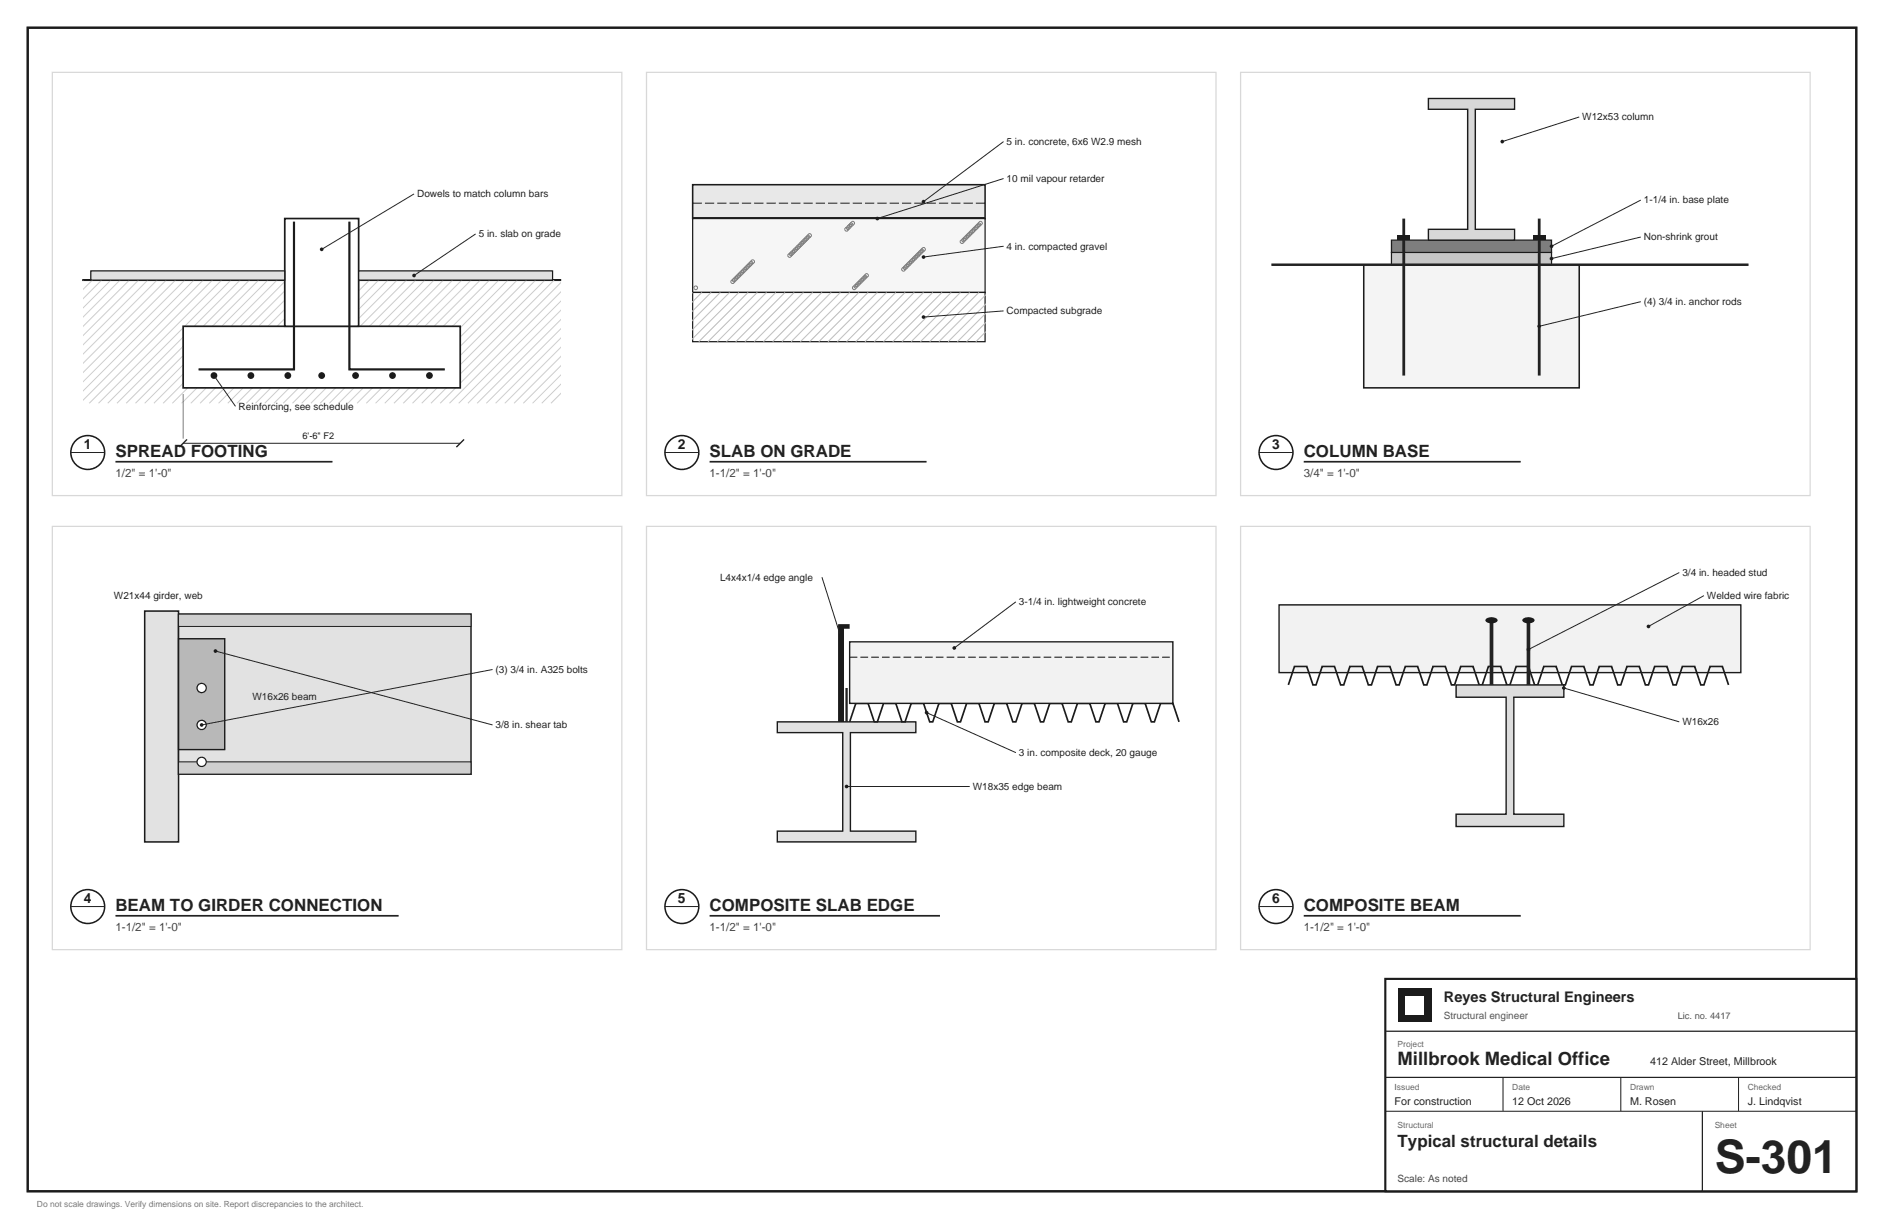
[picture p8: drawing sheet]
<svg xmlns="http://www.w3.org/2000/svg" width="432mm" height="279mm" viewBox="0 0 432 279" stroke-linecap="round" stroke-linejoin="round" font-family="sans-serif">
<path d="M6.3 6.4h419.1v266.6h-419.1z" fill="none" stroke="#1b1b1b" stroke-width=".56"/>
<path d="M12 16.6h130.5v97h-130.5zM148.2 16.6h130.5v97h-130.5zM284.3 16.6h130.6v97h-130.6zM12 120.7h130.5v97h-130.5zM148.2 120.7h130.5v97h-130.5zM284.3 120.7h130.6v97h-130.6z" fill="none" stroke="#d8d8d8" stroke-width=".28"/>
<path d="M19 64.2h109.4z" fill="none" stroke="#1b1b1b" stroke-width=".42"/>
<g fill="none" stroke="#ccc" stroke-width=".23">
<path d="M19 64.2v.1M21.2 64.2l-2.2 2.2M23.3 64.2l-4.3 4.3M25.4 64.2l-6.4 6.4M27.5 64.2l-8.5 8.5M29.6 64.2l-10.6 10.6M31.7 64.2l-12.7 12.8M33.9 64.2l-14.9 14.9M36 64.2l-17 17M38.1 64.2l-19.1 19.1M40.2 64.2l-21.2 21.2M42.3 64.2l-23.3 23.3"/>
<path d="M44.4 64.2l-25.4 25.5M46.6 64.2l-27.6 27.6M48.7 64.2l-28.2 28.2M50.8 64.2l-28.2 28.2M52.9 64.2l-28.2 28.2M55 64.2l-28.2 28.2M57.1 64.2l-28.2 28.2M59.3 64.2l-28.3 28.2M61.4 64.2l-28.2 28.2M63.5 64.2l-28.2 28.2M65.6 64.2l-28.2 28.2M67.7 64.2l-28.2 28.2"/>
<path d="M69.8 64.2l-28.2 28.2M72 64.2l-28.3 28.2M74.1 64.2l-28.2 28.2M76.2 64.2l-28.2 28.2M78.3 64.2l-28.2 28.2M80.4 64.2l-28.2 28.2M82.5 64.2l-28.2 28.2M84.7 64.2l-28.3 28.2M86.8 64.2l-28.2 28.2M88.9 64.2l-28.2 28.2M91 64.2l-28.2 28.2M93.1 64.2l-28.2 28.2"/>
<path d="M95.2 64.2l-28.2 28.2M97.4 64.2l-28.3 28.2M99.5 64.2l-28.2 28.2M101.6 64.2l-28.2 28.2M103.7 64.2l-28.2 28.2M105.8 64.2l-28.2 28.2M107.9 64.2l-28.2 28.2M110.1 64.2l-28.3 28.2M112.2 64.2l-28.2 28.2M114.3 64.2l-28.2 28.2M116.4 64.2l-28.2 28.2M118.5 64.2l-28.2 28.2"/>
<path d="M120.6 64.2l-28.2 28.2M122.8 64.2l-28.3 28.2M124.9 64.2l-28.2 28.2M127 64.2l-28.2 28.2M128.5 64.9l-27.6 27.5M128.5 67l-25.5 25.4M128.5 69.1l-23.4 23.3M128.5 71.2l-21.3 21.2M128.5 73.3l-19.1 19.1M128.5 75.4l-17 17M128.5 77.6l-14.9 14.8M128.5 79.7l-12.8 12.7"/>
<path d="M128.5 81.8l-10.7 10.6M128.5 83.9l-8.6 8.5M128.5 86l-6.4 6.4M128.5 88.1l-4.3 4.3M128.5 90.3l-2.2 2.1"/>
</g>
<g fill="#fff" stroke="#1b1b1b" stroke-width=".39">
<path d="M42 74.8h63.5v14.1h-63.5z"/>
<path d="M65.3 50.1h16.9v24.7h-16.9z"/>
</g>
<g fill="#1b1b1b">
<circle cx="49" cy="86.1" r=".78"/>
<circle cx="57.5" cy="86.1" r=".78"/>
<circle cx="66" cy="86.1" r=".78"/>
<circle cx="73.7" cy="86.1" r=".78"/>
<circle cx="81.5" cy="86.1" r=".78"/>
<circle cx="90" cy="86.1" r=".78"/>
<circle cx="98.4" cy="86.1" r=".78"/>
</g>
<path d="M67.4 50.8v33.9h-21.9M80.1 50.8v33.9h21.9" fill="none" stroke="#1b1b1b" stroke-width=".49"/>
<g fill="#e0e0e0" stroke="#1b1b1b" stroke-width=".28">
<path d="M20.8 62.1h44.5v2.1h-44.5z"/>
<path d="M82.2 62.1h44.4v2.1h-44.4z"/>
</g>
<path d="M109 53.6l-14.1 9.5" fill="none" stroke="#222" stroke-width=".23"/>
<circle cx="94.9" cy="63.1" r=".42" fill="#1b1b1b"/>
<path d="M49 86.1l5 7" fill="none" stroke="#222" stroke-width=".23"/>
<circle cx="49" cy="86.1" r=".42" fill="#1b1b1b"/>
<path d="M94.9 44.4l-21.2 12.8" fill="none" stroke="#222" stroke-width=".23"/>
<circle cx="73.7" cy="57.1" r=".42" fill="#1b1b1b"/>
<path d="M42 101.6h63.5" fill="none" stroke="#222" stroke-width=".23"/>
<path d="M42.9 100.7l-1.8 1.8M106.4 100.7l-1.8 1.8" fill="none" stroke="#222" stroke-width=".32"/>
<path d="M42 90.3v10.2" fill="none" stroke="#7d7d7d" stroke-width=".23"/>
<path d="M68.6 98.7h10.2v2.5h-10.2z" fill="#fff"/>
<circle cx="20.1" cy="103.7" r="3.9" fill="none" stroke="#1b1b1b" stroke-width=".35"/>
<path d="M16.2 103.7h7.8" fill="none" stroke="#222" stroke-width=".23"/>
<path d="M26.5 105.8h49.7" fill="none" stroke="#222" stroke-width=".39"/>
<path d="M158.7 42.3h67.1v7.8h-67.1z" fill="#e8e8e8" stroke="#1b1b1b" stroke-width=".35"/>
<path d="M158.7 46.6h67.1" fill="none" stroke="#1b1b1b" stroke-width=".25" stroke-dasharray="2.1 .7" stroke-linecap="butt"/>
<path d="M158.7 50.1h67.1" fill="none" stroke="#222" stroke-width=".71" stroke-linecap="butt"/>
<path d="M158.7 50.1h67.1v16.9h-67.1z" fill="#f6f6f6" stroke="#1b1b1b" stroke-width=".28"/>
<g fill="none" stroke="#7d7d7d" stroke-width=".23">
<circle cx="172.5" cy="60" r=".42"/>
<circle cx="181" cy="58.6" r=".42"/>
<circle cx="181.3" cy="58.2" r=".42"/>
<circle cx="181.7" cy="57.9" r=".42"/>
<circle cx="182" cy="57.5" r=".42"/>
<circle cx="182.4" cy="57.2" r=".42"/>
<circle cx="182.7" cy="56.8" r=".42"/>
<circle cx="183.1" cy="56.4" r=".42"/>
<circle cx="183.4" cy="56.1" r=".42"/>
<circle cx="183.8" cy="55.7" r=".42"/>
<circle cx="184.1" cy="55.4" r=".42"/>
<circle cx="184.5" cy="55" r=".42"/>
<circle cx="184.9" cy="54.7" r=".42"/>
<circle cx="185.2" cy="54.3" r=".42"/>
<circle cx="185.6" cy="54" r=".42"/>
<circle cx="194" cy="52.6" r=".42"/>
<circle cx="194.4" cy="52.2" r=".42"/>
<circle cx="194.7" cy="51.9" r=".42"/>
<circle cx="195.1" cy="51.5" r=".42"/>
<circle cx="195.4" cy="51.2" r=".42"/>
<circle cx="208.8" cy="60" r=".42"/>
<circle cx="209.2" cy="59.6" r=".42"/>
<circle cx="209.5" cy="59.3" r=".42"/>
<circle cx="209.9" cy="58.9" r=".42"/>
<circle cx="210.3" cy="58.6" r=".42"/>
<circle cx="210.6" cy="58.2" r=".42"/>
<circle cx="211" cy="57.9" r=".42"/>
<circle cx="211.3" cy="57.5" r=".42"/>
<circle cx="211.7" cy="57.2" r=".42"/>
<circle cx="220.5" cy="55.4" r=".42"/>
<circle cx="220.8" cy="55" r=".42"/>
<circle cx="221.2" cy="54.7" r=".42"/>
<circle cx="221.5" cy="54.3" r=".42"/>
<circle cx="221.9" cy="54" r=".42"/>
<circle cx="222.2" cy="53.6" r=".42"/>
<circle cx="222.6" cy="53.3" r=".42"/>
<circle cx="223" cy="52.9" r=".42"/>
<circle cx="223.3" cy="52.6" r=".42"/>
<circle cx="223.7" cy="52.2" r=".42"/>
<circle cx="224" cy="51.9" r=".42"/>
<circle cx="224.4" cy="51.5" r=".42"/>
<circle cx="224.7" cy="51.2" r=".42"/>
<circle cx="159.5" cy="66" r=".42"/>
<circle cx="167.9" cy="64.6" r=".42"/>
<circle cx="168.3" cy="64.2" r=".42"/>
<circle cx="168.6" cy="63.9" r=".42"/>
<circle cx="169" cy="63.5" r=".42"/>
<circle cx="169.3" cy="63.1" r=".42"/>
<circle cx="169.7" cy="62.8" r=".42"/>
<circle cx="170" cy="62.4" r=".42"/>
<circle cx="170.4" cy="62.1" r=".42"/>
<circle cx="170.7" cy="61.7" r=".42"/>
<circle cx="171.1" cy="61.4" r=".42"/>
<circle cx="171.4" cy="61" r=".42"/>
<circle cx="171.8" cy="60.7" r=".42"/>
<circle cx="172.2" cy="60.3" r=".42"/>
<circle cx="195.8" cy="66" r=".42"/>
<circle cx="196.1" cy="65.6" r=".42"/>
<circle cx="196.5" cy="65.3" r=".42"/>
<circle cx="196.8" cy="64.9" r=".42"/>
<circle cx="197.2" cy="64.6" r=".42"/>
<circle cx="197.6" cy="64.2" r=".42"/>
<circle cx="197.9" cy="63.9" r=".42"/>
<circle cx="198.3" cy="63.5" r=".42"/>
<circle cx="198.6" cy="63.1" r=".42"/>
<circle cx="207.1" cy="61.7" r=".42"/>
<circle cx="207.4" cy="61.4" r=".42"/>
<circle cx="207.8" cy="61" r=".42"/>
<circle cx="208.1" cy="60.7" r=".42"/>
<circle cx="208.5" cy="60.3" r=".42"/>
</g>
<path d="M158.7 67h67.1v11.3h-67.1z" fill="#fff" stroke="#1b1b1b" stroke-width=".28"/>
<g fill="none" stroke="#bbb" stroke-width=".23">
<path d="M158.7 67v.1M160.9 67l-2.2 2.2M163 67l-4.3 4.3M165.1 67l-6.4 6.4M167.2 67l-8.5 8.5M169.3 67l-10.6 10.7M171.4 67l-11.2 11.3M173.6 67l-11.3 11.3M175.7 67l-11.3 11.3M177.8 67l-11.3 11.3M179.9 67l-11.3 11.3M182 67l-11.3 11.3"/>
<path d="M184.1 67l-11.2 11.3M186.3 67l-11.3 11.3M188.4 67l-11.3 11.3M190.5 67l-11.3 11.3M192.6 67l-11.3 11.3M194.7 67l-11.3 11.3M196.8 67l-11.2 11.3M199 67l-11.3 11.3M201.1 67l-11.3 11.3M203.2 67l-11.3 11.3M205.3 67l-11.3 11.3M207.4 67l-11.3 11.3"/>
<path d="M209.5 67l-11.2 11.3M211.7 67l-11.3 11.3M213.8 67l-11.3 11.3M215.9 67l-11.3 11.3M218 67l-11.3 11.3M220.1 67l-11.3 11.3M222.2 67l-11.2 11.3M224.4 67l-11.3 11.3M225.8 67.7l-10.6 10.6M225.8 69.8l-8.5 8.5M225.8 71.9l-6.4 6.4M225.8 74l-4.3 4.3"/>
<path d="M225.8 76.1l-2.1 2.2"/>
</g>
<path d="M230 32.5l-18.3 13.7" fill="none" stroke="#222" stroke-width=".23"/>
<circle cx="211.7" cy="46.2" r=".42" fill="#1b1b1b"/>
<path d="M230 40.9l-28.9 9.2" fill="none" stroke="#222" stroke-width=".23"/>
<circle cx="201.1" cy="50.1" r=".42" fill="#1b1b1b"/>
<path d="M230 56.4l-18.3 2.5" fill="none" stroke="#222" stroke-width=".23"/>
<circle cx="211.7" cy="58.9" r=".42" fill="#1b1b1b"/>
<path d="M230 71.3l-18.3 1.4" fill="none" stroke="#222" stroke-width=".23"/>
<circle cx="211.7" cy="72.7" r=".42" fill="#1b1b1b"/>
<circle cx="156.3" cy="103.7" r="3.9" fill="none" stroke="#1b1b1b" stroke-width=".35"/>
<path d="M152.4 103.7h7.8" fill="none" stroke="#222" stroke-width=".23"/>
<path d="M162.6 105.8h49.8" fill="none" stroke="#222" stroke-width=".39"/>
<path d="M312.6 60.7h49.3v28.2h-49.3z" fill="#f4f4f4" stroke="#1b1b1b" stroke-width=".35"/>
<path d="M318.9 57.9h36.7v2.8h-36.7z" fill="#c0c0c0" stroke="#1b1b1b" stroke-width=".28"/>
<path d="M318.9 55h36.7v2.9h-36.7z" fill="#7e7e7e" stroke="#1b1b1b" stroke-width=".28"/>
<path d="M327.4 22.6h19.7v2.4h-9v27.6h9v2.4h-19.7v-2.4h9v-27.6h-9z" fill="#d8d8d8" stroke="#1b1b1b" stroke-width=".32"/>
<path d="M321.7 50.1v36" fill="none" stroke="#222" stroke-width=".63" stroke-linecap="butt"/>
<path d="M320.3 54h2.8v1h-2.8z" fill="#1b1b1b"/>
<path d="M352.8 50.1v36" fill="none" stroke="#222" stroke-width=".63" stroke-linecap="butt"/>
<path d="M351.4 54h2.8v1h-2.8z" fill="#1b1b1b"/>
<path d="M291.4 60.7h109.4" fill="none" stroke="#222" stroke-width=".56"/>
<path d="M376.1 45.9l-20.5 10.5" fill="none" stroke="#222" stroke-width=".23"/>
<circle cx="355.6" cy="56.4" r=".42" fill="#1b1b1b"/>
<path d="M376.1 69.1l-23.3 5.7" fill="none" stroke="#222" stroke-width=".23"/>
<circle cx="352.8" cy="74.8" r=".42" fill="#1b1b1b"/>
<path d="M376.1 54.3l-20.5 5" fill="none" stroke="#222" stroke-width=".23"/>
<circle cx="355.6" cy="59.3" r=".42" fill="#1b1b1b"/>
<path d="M361.9 26.8l-17.6 5.7" fill="none" stroke="#222" stroke-width=".23"/>
<circle cx="344.3" cy="32.5" r=".42" fill="#1b1b1b"/>
<circle cx="292.5" cy="103.7" r="3.9" fill="none" stroke="#1b1b1b" stroke-width=".35"/>
<path d="M288.6 103.7h7.7" fill="none" stroke="#222" stroke-width=".23"/>
<path d="M298.8 105.8h49.7" fill="none" stroke="#222" stroke-width=".39"/>
<g fill="#e2e2e2" stroke="#1b1b1b" stroke-width=".35">
<path d="M33.2 140.1h7.7v52.9h-7.7z"/>
<path d="M40.9 140.8h67v36.6h-67z"/>
</g>
<g fill="#cfcfcf" stroke="#1b1b1b" stroke-width=".23">
<path d="M40.9 174.6h67v2.8h-67z"/>
<path d="M40.9 140.8h67v2.8h-67z"/>
</g>
<path d="M40.9 146.4h10.6v25.4h-10.6z" fill="#b8b8b8" stroke="#1b1b1b" stroke-width=".32"/>
<g fill="#fff" stroke="#1b1b1b" stroke-width=".28">
<circle cx="46.2" cy="174.6" r="1.06"/>
<circle cx="46.2" cy="166.2" r="1.06"/>
<circle cx="46.2" cy="157.7" r="1.06"/>
</g>
<path d="M112.9 153.5l-66.7 12.7" fill="none" stroke="#222" stroke-width=".23"/>
<circle cx="46.2" cy="166.2" r=".42" fill="#1b1b1b"/>
<path d="M49.4 149.2l63.5 17" fill="none" stroke="#222" stroke-width=".23"/>
<circle cx="49.4" cy="149.2" r=".42" fill="#1b1b1b"/>
<circle cx="20.1" cy="207.8" r="3.9" fill="none" stroke="#1b1b1b" stroke-width=".35"/>
<path d="M16.2 207.8h7.8" fill="none" stroke="#222" stroke-width=".23"/>
<path d="M26.5 209.9h64.9" fill="none" stroke="#222" stroke-width=".39"/>
<path d="M178.2 165.5h31.7v2.4h-15v22.6h15v2.5h-31.7v-2.5h14.9v-22.6h-14.9z" fill="#e2e2e2" stroke="#1b1b1b" stroke-width=".32"/>
<path d="M194.7 165.5l1.4-4.3h2.9l1.4 4.3h.7l1.4-4.3h2.8l1.4 4.3h.7l1.4-4.3h2.9l1.4 4.3h.7l1.4-4.3h2.8l1.4 4.3h.7l1.4-4.3h2.9l1.4 4.3h.7l1.4-4.3h2.8l1.4 4.3h.7l1.4-4.3h2.9l1.4 4.3h.7l1.4-4.3h2.8l1.4 4.3h.7l1.4-4.3h2.9l1.4 4.3h.7l1.4-4.3h2.8l1.4 4.3h.7l1.4-4.3h2.9l1.4 4.3h.7l1.4-4.3h2.8l1.4 4.3" fill="none" stroke="#1b1b1b" stroke-width=".39"/>
<path d="M194.7 147.1h74.1v14.1h-74.1z" fill="#f2f2f2" stroke="#1b1b1b" stroke-width=".32"/>
<path d="M194.7 143.6h-2.1v21.9" fill="none" stroke="#1b1b1b" stroke-width="1.1" stroke-linecap="butt"/>
<path d="M194.7 150.6h73.4" fill="none" stroke="#222" stroke-width=".25" stroke-dasharray="1.8 .7" stroke-linecap="butt"/>
<path d="M194 157.7v7.8" fill="none" stroke="#222" stroke-width=".53"/>
<path d="M192.8 143.6h.5v21.9h-.5z" fill="#1b1b1b"/>
<path d="M232.8 137.9l-14.1 10.6" fill="none" stroke="#222" stroke-width=".23"/>
<circle cx="218.7" cy="148.5" r=".42" fill="#1b1b1b"/>
<path d="M212.4 163.3l20.4 9.2" fill="none" stroke="#222" stroke-width=".23"/>
<circle cx="212.4" cy="163.3" r=".42" fill="#1b1b1b"/>
<path d="M188.4 132.3l4.2 13.4" fill="none" stroke="#222" stroke-width=".23"/>
<circle cx="192.6" cy="145.7" r=".42" fill="#1b1b1b"/>
<path d="M194 180.3h28.2" fill="none" stroke="#222" stroke-width=".23"/>
<circle cx="194" cy="180.3" r=".42" fill="#1b1b1b"/>
<circle cx="156.3" cy="207.8" r="3.9" fill="none" stroke="#1b1b1b" stroke-width=".35"/>
<path d="M152.4 207.8h7.8" fill="none" stroke="#222" stroke-width=".23"/>
<path d="M162.6 209.9h52.8" fill="none" stroke="#222" stroke-width=".39"/>
<path d="M293.2 138.6h105.8v15.6h-105.8z" fill="#f2f2f2" stroke="#1b1b1b" stroke-width=".32"/>
<path d="M295.3 157l1.4-4.2h2.8l1.4 4.2h.7l1.4-4.2h2.9l1.4 4.2h.7l1.4-4.2h2.8l1.4 4.2h.7l1.4-4.2h2.9l1.4 4.2h.7l1.4-4.2h2.8l1.4 4.2h.7l1.4-4.2h2.9l1.4 4.2h.7l1.4-4.2h2.8l1.4 4.2h.7l1.4-4.2h2.9l1.4 4.2h.7l1.4-4.2h2.8l1.4 4.2h.7l1.4-4.2h2.9l1.4 4.2h.7l1.4-4.2h2.8l1.4 4.2h.7l1.4-4.2h2.9l1.4 4.2h.7l1.4-4.2h2.8l1.4 4.2h.7l1.4-4.2h2.9l1.4 4.2h.7l1.4-4.2h2.8l1.4 4.2h.7l1.4-4.2h2.9l1.4 4.2" fill="none" stroke="#1b1b1b" stroke-width=".39"/>
<path d="M333.7 157h24.7v2.8h-11.4v26.8h11.4v2.8h-24.7v-2.8h11.5v-26.8h-11.5z" fill="#dcdcdc" stroke="#1b1b1b" stroke-width=".32"/>
<path d="M341.8 142.2v14.8" fill="none" stroke="#222" stroke-width=".85" stroke-linecap="butt"/>
<path d="M340.5 141.9a1.91 1.91 0 0 1 2.8 .3 1.76 1.76 0 0 1-2.9 0z" fill="#1b1b1b"/>
<path d="M350.3 142.2v14.8" fill="none" stroke="#222" stroke-width=".85" stroke-linecap="butt"/>
<path d="M349 141.9a1.91 1.91 0 0 1 2.7 .3 1.76 1.76 0 0 1-2.8 0z" fill="#1b1b1b"/>
<path d="M384.9 131.2l-34.6 17.7" fill="none" stroke="#222" stroke-width=".23"/>
<circle cx="350.3" cy="148.9" r=".42" fill="#1b1b1b"/>
<path d="M358.4 157.7l26.5 7.8" fill="none" stroke="#222" stroke-width=".23"/>
<circle cx="358.4" cy="157.7" r=".42" fill="#1b1b1b"/>
<path d="M390.5 136.5l-12.7 7.1" fill="none" stroke="#222" stroke-width=".23"/>
<circle cx="377.8" cy="143.6" r=".42" fill="#1b1b1b"/>
<circle cx="292.5" cy="207.8" r="3.9" fill="none" stroke="#1b1b1b" stroke-width=".35"/>
<path d="M288.6 207.8h7.7" fill="none" stroke="#222" stroke-width=".23"/>
<path d="M298.8 209.9h49.7" fill="none" stroke="#222" stroke-width=".39"/>
<path d="M317.5 224.4h107.9v48.6h-107.9z" fill="#fff" stroke="#1b1b1b" stroke-width=".49"/>
<path d="M317.5 236.4h107.9" fill="none" stroke="#222" stroke-width=".28"/>
<path d="M320.3 226.5h7.8v7.7h-7.8z" fill="#1b1b1b"/>
<path d="M322.1 228.2h4.2v4.3h-4.2z" fill="#fff"/>
<path d="M317.5 246.9h107.9M390.2 254.7v18.3" fill="none" stroke="#222" stroke-width=".28"/>
<path d="M317.5 254.7h107.9M344.5 246.9v7.8M371.5 246.9v7.8M398.5 246.9v7.8" fill="none" stroke="#222" stroke-width=".23"/>
<text font-size="10.6" fill="#222" x="393" y="268.8">S-301</text>
<text font-size="4.2" fill="#222" x="320.3" y="244.1">Millbrook Medical Office</text>
<g font-size="3.9" fill="#222">
<text x="26.5" y="104.8">SPREAD FOOTING</text>
<text x="162.6" y="104.8">SLAB ON GRADE</text>
<text x="298.8" y="104.8">COLUMN BASE</text>
<text x="26.5" y="208.8">BEAM TO GIRDER CONNECTION</text>
<text x="162.6" y="208.8">COMPOSITE SLAB EDGE</text>
<text x="298.8" y="208.8">COMPOSITE BEAM</text>
<text x="320.3" y="262.8">Typical structural details</text>
</g>
<text font-size="3.4" fill="#222" x="330.9" y="229.7">Reyes Structural Engineers</text>
<g font-size="3.2" fill="#1b1b1b">
<text x="19.2" y="102.8">1</text>
<text x="155.4" y="102.8">2</text>
<text x="291.6" y="102.8">3</text>
<text x="19.2" y="206.9">4</text>
<text x="155.4" y="206.9">5</text>
<text x="291.6" y="206.9">6</text>
</g>
<g font-size="2.6" fill="#444">
<text x="26.5" y="109.4">1/2&quot; = 1'-0&quot;</text>
<text x="162.6" y="109.4">1-1/2&quot; = 1'-0&quot;</text>
<text x="298.8" y="109.4">3/4&quot; = 1'-0&quot;</text>
<text x="26.5" y="213.4">1-1/2&quot; = 1'-0&quot;</text>
<text x="162.6" y="213.4">1-1/2&quot; = 1'-0&quot;</text>
<text x="298.8" y="213.4">1-1/2&quot; = 1'-0&quot;</text>
</g>
<g font-size="2.5" fill="#222">
<text x="378.2" y="244.1">412 Alder Street, Millbrook</text>
<text x="319.6" y="253.3">For construction</text>
<text x="346.6" y="253.3">12 Oct 2026</text>
<text x="373.6" y="253.3">M. Rosen</text>
<text x="400.6" y="253.3">J. Lindqvist</text>
</g>
<g font-size="2.3" fill="#222">
<text x="362.7" y="27.6">W12x53 column</text>
<text x="230.7" y="33.2">5 in. concrete, 6x6 W2.9 mesh</text>
<text x="230.7" y="41.7">10 mil vapour retarder</text>
<text x="95.6" y="45.2">Dowels to match column bars</text>
<text x="376.8" y="46.6">1-1/4 in. base plate</text>
<text x="109.7" y="54.4">5 in. slab on grade</text>
<text x="230.7" y="57.2">4 in. compacted gravel</text>
<text x="376.8" y="55.1">Non-shrink grout</text>
<text x="376.8" y="69.9">(4) 3/4 in. anchor rods</text>
<text x="230.7" y="72">Compacted subgrade</text>
<text x="54.7" y="93.9">Reinforcing, see schedule</text>
<text x="26.1" y="137.2">W21x44 girder, web</text>
<text x="165" y="133.1">L4x4x1/4 edge angle</text>
<text x="385.6" y="132">3/4 in. headed stud</text>
<text x="391.2" y="137.3">Welded wire fabric</text>
<text x="233.5" y="138.7">3-1/4 in. lightweight concrete</text>
<text x="113.6" y="154.2">(3) 3/4 in. A325 bolts</text>
<text x="57.9" y="160.5">W16x26 beam</text>
<text x="113.6" y="166.9">3/8 in. shear tab</text>
<text x="385.6" y="166.2">W16x26</text>
<text x="233.5" y="173.3">3 in. composite deck, 20 gauge</text>
<text x="223" y="181">W18x35 edge beam</text>
</g>
<text font-size="2.3" fill="#555" x="330.9" y="233.5">Structural engineer</text>
<text font-size="2.3" fill="#444" x="320.3" y="270.9">Scale: As noted</text>
<text font-size="2.1" fill="#1b1b1b" x="69.3" y="100.7">6'-6&quot; F2</text>
<text font-size="2.1" fill="#555" x="384.5" y="233.5">Lic. no. 4417</text>
<g font-size="1.9" fill="#666">
<text x="320.3" y="239.9">Project</text>
<text x="319.6" y="249.8">Issued</text>
<text x="346.6" y="249.8">Date</text>
<text x="373.6" y="249.8">Drawn</text>
<text x="400.6" y="249.8">Checked</text>
<text x="320.3" y="258.6">Structural</text>
<text x="393" y="258.6">Sheet</text>
</g>
<text font-size="1.9" fill="#777" x="8.5" y="276.6">Do not scale drawings. Verify dimensions on site. Report discrepancies to the architect.</text>
</svg>
